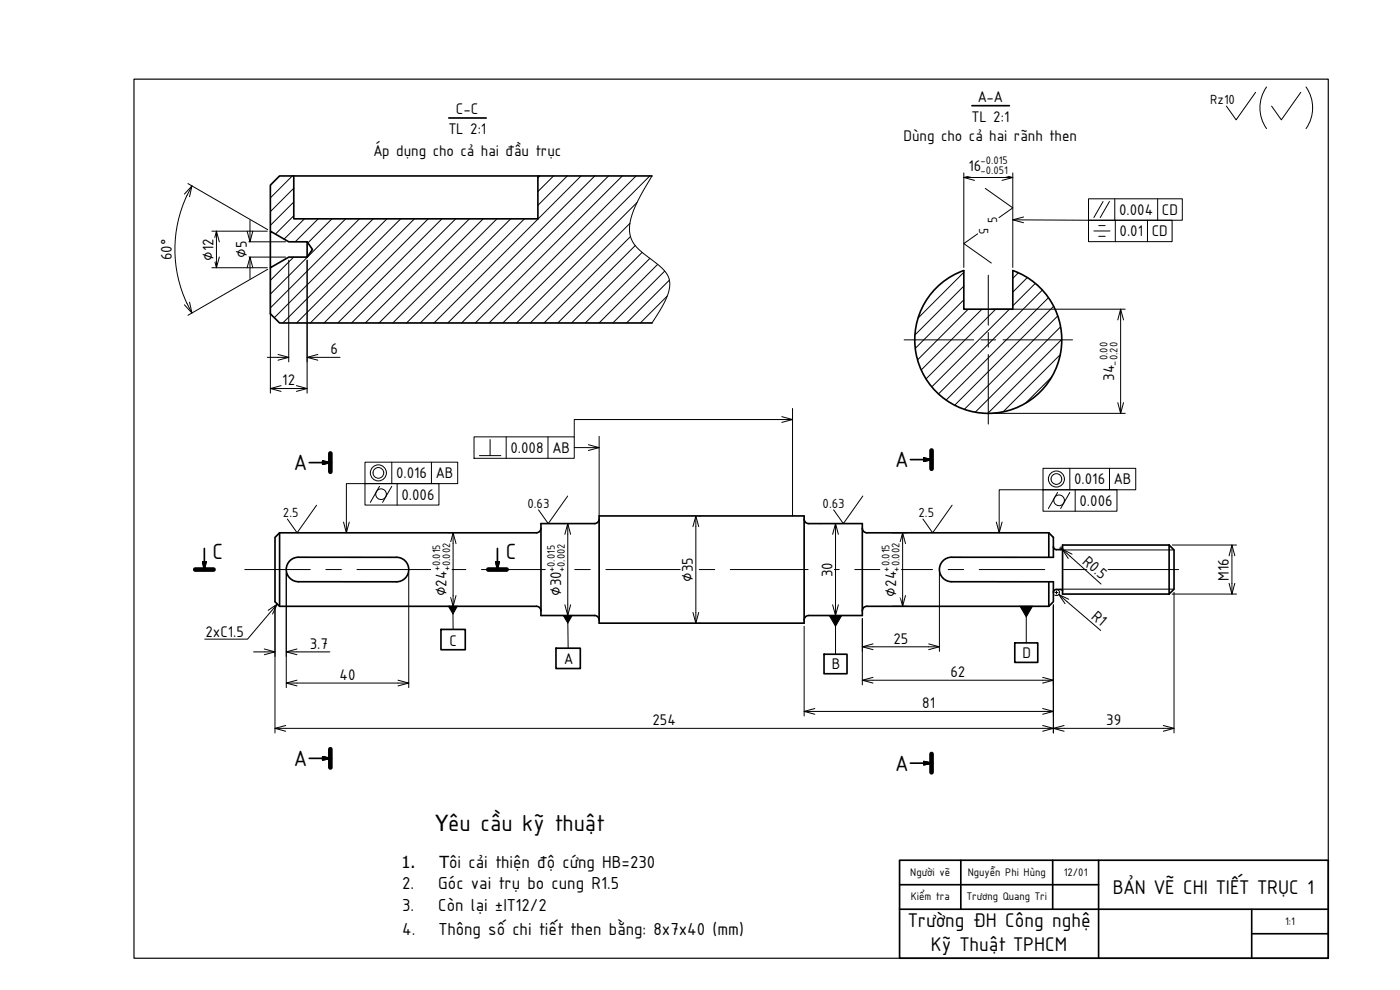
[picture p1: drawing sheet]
<svg xmlns="http://www.w3.org/2000/svg" width="420mm" height="297mm" viewBox="0 0 420 297" stroke-linecap="round" stroke-linejoin="round" font-family="sans-serif">
<!-- layer: AM_0 -->
<path d="M40.2 23.7h358.4v263.8h-358.4z" fill="none" stroke="#000" stroke-width=".35"/>
<!-- layer: Visible (ISO) -->
<g fill="none" stroke="#000" stroke-width=".5">
<path d="M88.2 52.8v12.9h73.2v-12.9M195.7 52.8h-111.8l-2.8 2.8v13.8M81.1 80.3v13.8l2.8 2.8h111.8M280.6 86.8a22 22 0 0 1 8.6-5.6l.1 11.6h14.7l-.1-11.6a22.1 22.1 0 0 1 12.3 31 22.1 22.1 0 0 1-32.4 7.7 22.1 22.1 0 0 1-3.2-33.1zM83.9 159.9l-1.4 1.3v19.3l1.4 1.4h77.1a1.38 1.38 0 0 1 1.3 1.4M83.9 159.9v22M162.3 158.5a1.38 1.38 0 0 1-1.3 1.4h-77.1M179.8 154.8h61.5v32.2h-61.5zM179.8 155.7a1.38 1.38 0 0 1-1.4 1.4h-16.1v27.6h16.1a1.36 1.36 0 0 1 1.4 1.3M241.3 155.7a1.38 1.38 0 0 0 1.4 1.4h16.1v27.6h-16.1a1.38 1.38 0 0 0-1.4 1.3M258.8 158.5a1.38 1.38 0 0 0 1.4 1.4h54.6M314.8 159.9l1.3 1.3v6h-30.5a3.7 3.7 0 0 0-3.7 3.7 3.7 3.7 0 0 0 3.7 3.6l30.5 .1v5.9l-1.3 1.4"/>
<path d="M314.8 159.9v7.3M87 168.3a3.7 3.7 0 0 1 2.6-1.1h29.4a3.7 3.7 0 0 1 3.7 3.7 3.7 3.7 0 0 1-3.7 3.7l-29.4-.1a3.7 3.7 0 0 1-3.4-2.2 3.7 3.7 0 0 1 .8-4zM314.8 174.6v7.3M316.1 164a.93 .93 0 0 0 1 .9h1.3l.5-.5M318.9 177.3l-.2-.4a2.71 2.71 0 0 0-2.3 .2l-.3 .7M350.9 163.5l1.4 1.5v11.8l-1.4 1.4M350.9 163.5v14.7M350.9 163.5h-32v14.7h32M132.3 188.9h7.3v6h-7.3zM166.9 194.5h7.3v6.1h-7.3zM314.8 181.9h-54.6a1.38 1.38 0 0 0-1.4 1.4"/>
</g>
<!-- layer: Thin Line -->
<path d="M318.9 165h33.4M318.9 176.8h33.4" fill="none" stroke="#000" stroke-width=".3"/>
<!-- layer: Hatch (ISO) -->
<g fill="none" stroke="#000" stroke-width=".3">
<path d="M87.7 52.8l-6.6 6.6M88.2 56.5l-7.1 7M162 52.8l-.6 .6M166.1 52.8l-4.7 4.7M170.3 52.8l-8.9 8.8M174.4 52.8l-44.1 44.1M178.5 52.8l-44.1 44.1M182.6 52.8l-44.1 44.1M186.8 52.8l-44.1 44.1M190.9 52.8l-44.1 44.1M195 52.8l-44.1 44.1M195.7 52.8a44.1 44.1 0 0 0-6.6 13.7 8.7 8.7 0 0 0 3.9 9.5l2.7 2a11.4 11.4 0 0 1 5.2 5.8 11.6 11.6 0 0 1-2.3 8.3l-2.9 4.8"/>
<path d="M88.1 77.1l-7 7M88.2 60.6l-7.1 7M88.2 64.7l-5.5 5.5M91.4 65.7l-6.1 6M95.5 65.7l-6.9 6.8M99.6 65.7l-7.2 7.2M103.7 65.7l-22.6 22.6M107.9 65.7l-26.8 26.7M112 65.7l-29.7 29.6M116.1 65.7l-31.2 31.2M120.2 65.7l-31.2 31.2M124.4 65.7l-31.3 31.2"/>
<path d="M128.5 65.7l-31.2 31.2M132.6 65.7l-31.2 31.2M136.8 65.7l-31.3 31.2M140.9 65.7l-31.3 31.2M145 65.7l-31.2 31.2M149.1 65.7l-31.2 31.2M153.3 65.7l-31.3 31.2M157.4 65.7l-31.3 31.2M189.1 67l-29.9 29.9M189.2 71l-25.9 25.9M190.6 73.7l-23.2 23.2M191.2 60.7l-36.2 36.2"/>
<path d="M192.7 75.7l-21.2 21.2M195 77.5l-19.3 19.4M197.4 79.3l-17.6 17.6M199.5 81.3l-15.6 15.6M200.3 88.8l-8.1 8.1M200.9 84.1l-12.9 12.8M289.3 81.7l-13.8 13.7M289.3 85.8l-14.7 14.7M289.3 90l-14.6 14.5M290.6 92.8l-15.2 15.2M294.7 92.8l-18.2 18.2M298.8 92.8l-20.9 20.9"/>
<path d="M302.9 92.8l-23.3 23.3M305.6 81.8l-1.6 1.7M308.3 83.3l-4.3 4.3M310.7 85l-6.7 6.8M312.8 87l-31.1 31.2M314.7 89.3l-30.7 30.7M316.2 91.9l-29.7 29.7M317.5 94.8l-28.1 28M318.3 98.1l-25.6 25.6M315.7 113.1l-8 7.9M318.2 106.4l-17.2 17.2M318.7 101.8l-22.2 22.2"/>
</g>
<!-- layer: Centerline (ISO) -->
<g fill="none" stroke="#000" stroke-width=".3">
<path d="M296.6 82.6v15M296.6 99.8v4.4M271.3 102h20.9M294.4 102h4.4M296.6 106.4v20.8M301 102h20.9M73.5 170.9h19.6M97.8 170.9h4.7M107.1 170.9h23.4M135.1 170.9h4.7M144.5 170.9h23.3M172.5 170.9h4.7"/>
<path d="M181.8 170.9h23.4M209.8 170.9h4.7M219.2 170.9h23.3M247.2 170.9h4.7M256.5 170.9h23.4M284.5 170.9h4.7M293.9 170.9h19.6M319.2 170.9h34.5"/>
</g>
<!-- layer: Dim -->
<g fill="none" stroke="#000" stroke-width=".3">
<path d="M376.8 27.7l-5.8 8.3-2.9-4.2M380.1 26.1a10.8 10.8 0 0 0 0 12.5M390.4 27.7l-5.9 8.3-2.9-4.2M392 26.1a10.8 10.8 0 0 1 0 12.5M289.3 51.9v28.4M292.5 53.3h8.2M295.7 56.5l8.3 5.9-4.2 2.9M304 51.9v28.4M63.6 69.4h16.6M65 72.6v4.5M73.6 72.5h12.1M73.6 77.1h12.1"/>
<path d="M75 66.1v3.2M86.7 78.1v30.5M92.2 78.1v39.9M293.4 70.2l-4.1 2.9 8.2 5.8M63.6 80.3h16.6M75 80.4v3.2M81.1 81.2v36.8M297.5 92.8h40.2M336.3 96v24.8M80.2 107.2h3.2M84.4 116.6h4.6M95.4 107.2h6.7"/>
<path d="M179.8 130.9v23.9M237.8 122.6v32.2M297.5 124h40.2M95 151.6l-5.8 8.3-3-4.2M134.6 159.9h.5M136 159.9v22M169 157.1h.5M170.4 148.8l-5.9 8.3-2.9-4.1M170.4 157.1v27.6M208.8 158v25.8M209.8 154.8h.4M245.9 157.1h.4"/>
<path d="M251.7 157.1h.4M258.9 148.8l-5.8 8.3-2.9-4.1M267.7 159.9h4.6M285.7 151.6l-5.8 8.3-2.9-4.2M85.9 171.8v34.5M122.7 171.8v34.5M135.1 163.1l.9-3.2 .9 3.2M135.1 178.7l.9 3.2 .9-3.2M169.5 160.3l.9-3.2 .8 3.2M250.8 160.3v21.2M270.9 163.1v15.6M281.9 171.8v23.6"/>
<path d="M316.6 177.8h.9M317.1 176.9a.92 .92 0 0 1 .8 1.2 .92 .92 0 0 1-1.4 .4M317.1 177.3v.9M318 164.5h.9M318.4 164v.9M321.2 166.9l9.2 8.3M351.8 163.5h19.3M351.8 178.2h19.3M352.3 177.7v42.2M369.7 166.8v8.2M76.1 195.6h3.2M82.5 181.9v38"/>
<path d="M89.1 195.6h9.9M134.6 181.9h.5M135.9 184.2l.1 4.7M169 184.7h.5M169.5 181.5l.9 3.2 .8-3.2M170.4 187l.1 7.5M209.8 187h.4M241.3 187.9v26.9M245.9 184.7h.4M251.7 184.7h.4M258.8 185.6v19.9M262 194.1h16.7"/>
<path d="M267.7 181.9h4.6M316.1 181.5v38.4M320.2 180.5l10.1 8.7M85.7 218.5h227.2M89.1 204.9h30.4M244.5 213.5h68.4M262 204.1h50.9M319.4 218.5h29.7"/>
</g>
<g fill="#fff" stroke="#fff" stroke-width=".3">
<path d="M129.5 162.8v16.2h5.9zM129.5 162.8h5.9v16.2z"/>
<path d="M163.9 163v15.8h5.9zM163.9 163h5.9v15.8z"/>
<path d="M195.8 214.1v3.8l7.1-3.8zM195.8 217.9l7.1-3.8v3.8z"/>
<path d="M327 166.1l-2.6 2.9 8.6 2.5zM324.4 169l8.6 2.5-2.6 2.9z"/>
<path d="M92.9 191.1v3.9l5.5-3.9zM92.9 195l5.5-3.9v3.9z"/>
<path d="M101.9 200.5v3.8l4.8-3.8zM101.9 204.3l4.8-3.8v3.8z"/>
<path d="M329.6 182.7l-2.5 2.9 5.7-.2zM327.1 185.6l5.7-.2-2.5 2.9z"/>
<path d="M332 214.1v3.8l4.5-3.8zM332 217.9l4.5-3.8v3.8z"/>
<path d="M264.3 162.7v16.3h6zM264.3 162.7h6v16.3z"/>
<path d="M99.2 102.8v3.8l2.3-3.8zM101.5 102.8v3.8h-2.3z"/>
<path d="M84.7 112.1v3.9l3.9-3.9zM84.7 116l3.9-3.9v3.9z"/>
<path d="M70.6 72.3v5.1h3.8zM70.6 72.3h3.8v5.1z"/>
<path d="M60.5 71.5v6.7h3.9zM60.5 71.5h3.9v6.7z"/>
<path d="M329.7 102.5v11.8h6zM329.7 102.5h6v11.8z"/>
<path d="M290.6 46.7v6l12-6zM290.6 52.7l12-6v6z"/>
<path d="M365.3 167.5v6.8h3.8zM365.3 167.5h3.8v6.8z"/>
<path d="M204.4 167.2v7.4h3.8zM204.4 167.2h3.8v7.4z"/>
<path d="M246.3 168.6v4.5h3.8zM246.3 168.6h3.8v4.5z"/>
<path d="M285.2 199.6v3.9l4.5-3.9zM285.2 203.5l4.5-3.9v3.9z"/>
<path d="M276.8 209v3.9l3.9-3.9zM276.8 212.9l3.9-3.9v3.9z"/>
<path d="M268.1 189.6v3.9l4.5-3.9zM268.1 193.5l4.5-3.9v3.9z"/>
</g>
<!-- layer: Section Line (ISO) -->
<path d="M99.1 136v5.6M279.6 135.1v5.6M58.6 170.9h5.5M146.5 170.9h5.6M99.1 224.8v5.5M279.6 226.2v5.5" fill="none" stroke="#000" stroke-width="1.4"/>
<path d="M92.8 138.8h6.3M96.8 138.3l2.3 .5-2.3 .5zM273.2 137.9h6.4M277.3 137.4l2.3 .5-2.3 .5zM60.9 168.6h.9l-.5 2.3zM61.3 164.5v6.4M148.8 168.6h1l-.5 2.3zM149.3 164.5v6.4M92.8 227.5h6.3M96.8 227.1l2.3 .4-2.3 .5zM273.2 229h6.4M277.3 228.5l2.3 .5-2.3 .4z" fill="none" stroke="#000" stroke-width=".5"/>
<g fill="#000" stroke="#000" stroke-width=".3">
<path d="M96.8 138.3v1l2.3-.5zM96.8 138.3v1l2.3-.5z"/>
<path d="M277.3 137.4v1l2.3-.5zM277.3 137.4v1l2.3-.5z"/>
<path d="M60.9 168.6l.4 2.3 .5-2.3zM60.9 168.6l.4 2.3 .5-2.3z"/>
<path d="M148.8 168.6l.5 2.3 .5-2.3zM148.8 168.6l.5 2.3 .5-2.3z"/>
<path d="M96.8 227.1v.9l2.3-.5zM96.8 227.1v.9l2.3-.5z"/>
<path d="M277.3 228.5v.9l2.3-.4zM277.3 228.5v.9l2.3-.4z"/>
</g>
<!-- layer: Dim -->
<path d="M134.6 181.9h2.6l-1.3 2.3zM169.1 184.7h2.6l-1.3 2.3z" fill="#000" stroke="#000" stroke-width=".3"/>
<!-- layer: dam -->
<g fill="none" stroke="#000" stroke-width=".5">
<path d="M134.7 35.4h11.2M291.7 31.7h11.2M81.1 69.4l5.6 3.1h5.5v4.6h-5.5l-5.6 3.2zM92.2 72.5l1.6 2.3-1.6 2.3M247.3 196.3h6.9v5.9h-6.9zM304.5 192.9h6.9v5.8h-6.9zM270 258.1h128.6v29.4h-128.6zM288.4 258.1v14.7M315.9 258.1v14.7M329.7 258.1v29.4M270 265.5h59.7M270 272.8h128.6"/>
<path d="M375.7 272.8v14.7M375.7 280.2h22.9"/>
</g>
<!-- layer: 0 -->
<g fill="none" stroke="#000" stroke-width=".3">
<path d="M55.4 58.2l2.2-2.4-.7 3.2M57.6 55.8l-1.5 2.8M289.3 53.3h3.2M292.5 52.4l-3.2 .9 3.2 .8M300.7 52.4l3.3 .9-3.3 .8M300.7 53.3h3.3M64.1 72.6l.9-3.2 .8 3.2M64.1 77.1l.9 3.2 .8-3.2M65 69.4v3.2M65 77.1v3.2M74.2 69.3l.8 3.2 .9-3.2M75 69.3v3.2"/>
<path d="M75 77.1v3.3M304 66l22.7 .1M307.2 65.1l-3.2 .9 3.2 .8M56.1 91.1l1.5 2.8M56.9 90.7l.7 3.2-2.2-2.4M74.2 80.4l.8-3.3 .9 3.3M335.5 96l.8-3.2 .9 3.2M336.3 92.8v3.2M81.1 116.6h3.3M83.4 106.4l3.3 .8-3.3 .9M83.4 107.2h3.3M84.4 115.7l-3.3 .9 3.3 .8"/>
<path d="M89 115.7l3.2 .9-3.2 .8M89 116.6h3.2M92.2 107.2h3.2M95.4 106.4l-3.2 .8 3.2 .9M172.3 134.3h7.5M176.6 133.4l3.2 .9-3.2 .9M234.6 125l3.2 .9-3.2 .8M237.8 125.9h-65.5v5.2M335.5 120.8l.8 3.2 .9-3.2M336.3 120.8v3.2M103.1 156.6l.8 3.3 .9-3.3M109.5 145.1h-5.6v14.8"/>
<path d="M208 158l.8-3.2 .9 3.2M208.8 154.8v3.2M250.8 157.1v3.2M270.9 159.9v3.2M299 156.6l.9 3.3 .8-3.3M313 146.9h-13.1v13M249.9 160.3l.9-3.2 .8 3.2M270 163.1l.9-3.2 .8 3.2M270 178.7l.9 3.2 .8-3.2M270.9 178.7v3.2M317.8 178.4l2.4 2.1M318.8 164.8l2.4 2.1"/>
<path d="M320.7 179.8l-2.9-1.4 1.8 2.7M321.7 166.3l-2.9-1.5 1.8 2.8M368.9 166.8l.8-3.3 .9 3.3M368.9 175l.8 3.2 .9-3.2M369.7 163.5v3.3M369.7 175v3.2M79.3 194.7l3.2 .9-3.2 .8M79.3 195.6h3.2M80.5 183.1l2.7-1.9-1.4 3M83.2 181.2l-8.9 10.6h-12.9M85.9 195.6h3.2M89.1 194.7l-3.2 .9 3.2 .8"/>
<path d="M208 183.8l.8 3.2 .9-3.2M208.8 183.8v3.2M249.9 181.5l.9 3.2 .8-3.2M250.8 181.5v3.2M250.8 187.9v8.4M258.8 194.1h3.2M262 193.2l-3.2 .9 3.2 .8M278.7 193.2l3.2 .9-3.2 .8M278.7 194.1h3.2M308 185.1v7.8M82.5 218.5h3.2M85.7 217.7l-3.2 .8 3.2 .9"/>
<path d="M85.9 204.9h3.2M89.1 204.1l-3.2 .8 3.2 .9M119.5 204.1l3.2 .8-3.2 .9M119.5 204.9h3.2M241.3 213.5h3.2M244.5 212.6l-3.2 .9 3.2 .8M258.8 204.1h3.2M262 203.2l-3.2 .9 3.2 .9M312.9 217.7l3.2 .8-3.2 .9M312.9 203.2l3.2 .9-3.2 .9M312.9 212.6l3.2 .9-3.2 .8M312.9 218.5h6.5"/>
<path d="M312.9 204.1h3.2M312.9 213.5h3.2M319.4 217.7l-3.3 .8 3.3 .9M349.1 217.7l3.2 .8-3.2 .9M349.1 218.5h3.2"/>
</g>
<!-- layer: Visible (ISO) -->
<g fill="none" stroke="#000" stroke-width=".3">
<path d="M326.7 59.6h28.1v6.5h-28.1zM334.6 59.6v6.5M347.4 59.6v6.5M326.7 66.1h25.1v6.4h-25.1zM328.3 69.3h4.8M329.7 67.7h2M329.7 70.9h2M331 60.5l-2.7 4.8M333 60.5l-2.8 4.8M334.7 66.1v6.4M344.4 66.1v6.4M142.3 131.1h30v6.4h-30z"/>
<path d="M143.9 136.7h6.4M147.1 131.9v4.8M151.9 131.1v6.4M164.5 131.1v6.4"/>
</g>
<!-- layer: AM_5 -->
<path d="M56.1 58.6a38.1 38.1 0 0 0 0 32.5M56.4 55.1l23.9 13.8M80.3 80.8l-23.9 13.8" fill="none" stroke="#000" stroke-width=".3"/>
<path d="M48 71.6v6.5h3.9zM48 71.6h3.9v6.5z" fill="#fff" stroke="#fff" stroke-width=".3"/>
<!-- layer: dam -->
<g fill="none" stroke="#000" stroke-width=".3">
<path d="M109.5 138.7h27.9v6.4h-27.9zM117.6 138.7v6.4M129.5 138.7v6.4M109.5 145.1h22.2v6.4h-22.2zM113.9 145.9l-2.8 4.8M117.6 145.9l-2.8 4.8M119.2 145.1v6.4M313 140.5h27.8v6.4h-27.8zM313 146.9h22.2v6.5h-22.2zM317.4 147.8l-2.8 4.8M321.1 140.5v6.4M321.1 147.8l-2.8 4.8"/>
<path d="M322.7 146.9v6.5M333 140.5v6.4"/>
<circle cx="113.6" cy="141.9" r="2.41"/>
<circle cx="113.6" cy="141.9" r="1.6"/>
<circle cx="114.4" cy="148.3" r="1.6"/>
<circle cx="317" cy="143.7" r="2.41"/>
<circle cx="317" cy="143.7" r="1.6"/>
<circle cx="317.8" cy="150.1" r="1.6"/>
</g>
<!-- layer: 0 -->
<path d="M248.9 184.7h3.7l-1.8 3.2zM306.1 181.9h3.7l-1.8 3.2z" fill="#000" stroke="#000" stroke-width=".3"/>
<g font-size="7.1">
<text x="88.4" y="141.1">A</text>
<text x="268.8" y="140.3">A</text>
<text x="63.8" y="167.6">C</text>
<text x="151.8" y="167.6">C</text>
<text x="88.4" y="229.9">A</text>
<text x="268.8" y="231.3">A</text>
</g>
<text font-size="6.6" x="130.7" y="249.4">Yêu cầu kỹ thuật</text>
<g font-size="6.4">
<text x="334" y="268.1">BẢN VẼ CHI TIẾT TRỤC 1</text>
<text x="272.5" y="278.2">Trường ĐH Công nghệ</text>
<text x="279.4" y="285.5">Kỹ Thuật TPHCM</text>
</g>
<g font-size="5.6">
<text x="120.7" y="266.9">2.</text>
<text x="131.5" y="266.9">Góc vai trụ bo cung R1.5</text>
<text x="120.7" y="273.3">3.</text>
<text x="131.5" y="273.3">Còn lại ±IT12/2</text>
<text x="120.7" y="280.4">4.</text>
<text x="131.7" y="280.4">Thông số chi tiết then bằng: 8x7x40 (mm)</text>
</g>
<g font-size="5">
<text x="136.8" y="34.2">C-C</text>
<text x="293.5" y="30.5">A-A</text>
<text x="134.7" y="40.2">TL 2:1</text>
<text x="291.7" y="36.5">TL 2:1</text>
<text x="112.2" y="46.9">Áp dụng cho cả hai đầu trục</text>
<text x="271.2" y="42.2">Dùng cho cả hai rãnh then</text>
<text x="290.6" y="51.3">16</text>
<text x="335.9" y="64.5">0.004</text>
<text x="348.7" y="64.5">CD</text>
<text x="336" y="70.9">0.01</text>
<text x="345.7" y="70.9">CD</text>
<text x="74.1" y="77.4" transform="rotate(-90 74.1 77.4)">∅5</text>
<text x="51.6" y="78.1" transform="rotate(-90 51.6 78.1)">60°</text>
<text x="64.1" y="78.2" transform="rotate(-90 64.1 78.2)">∅12</text>
<text x="99.2" y="106.3">6</text>
<text x="84.7" y="115.7">12</text>
<text x="334.3" y="114.3" transform="rotate(-90 334.3 114.3)">34</text>
<text x="153.2" y="135.9">0.008</text>
<text x="165.9" y="135.9">AB</text>
<text x="118.9" y="143.5">0.016</text>
<text x="130.9" y="143.5">AB</text>
<text x="120.5" y="149.9">0.006</text>
<text x="322.4" y="145.3">0.016</text>
<text x="334.4" y="145.3">AB</text>
<text x="324" y="151.8">0.006</text>
<text x="249.8" y="173.1" transform="rotate(-90 249.8 173.1)">30</text>
<text x="324.6" y="168.8" transform="rotate(42 324.6 168.8)">R0.5</text>
<text x="134" y="179" transform="rotate(-90 134 179)">∅24</text>
<text x="168.5" y="178.8" transform="rotate(-90 168.5 178.8)">∅30</text>
<text x="207.9" y="174.6" transform="rotate(-90 207.9 174.6)">∅35</text>
<text x="268.9" y="179" transform="rotate(-90 268.9 179)">∅24</text>
<text x="368.8" y="174.3" transform="rotate(-90 368.8 174.3)">M16</text>
<text x="327.3" y="185.4" transform="rotate(41 327.3 185.4)">R1</text>
<text x="61.7" y="191.2">2xC1.5</text>
<text x="92.9" y="194.7">3.7</text>
<text x="134.9" y="193.8">C</text>
<text x="268.1" y="193.1">25</text>
<text x="306.8" y="197.5">D</text>
<text x="169.4" y="199.3">A</text>
<text x="249.6" y="200.9">B</text>
<text x="285.2" y="203.2">62</text>
<text x="101.9" y="204">40</text>
<text x="276.8" y="212.5">81</text>
<text x="195.8" y="217.6">254</text>
<text x="332" y="217.6">39</text>
<text x="120.5" y="260.5">1.</text>
<text x="131.9" y="260.5">Tôi cải thiện độ cứng HB=230</text>
</g>
<g font-size="4.3">
<text x="363.2" y="31.3">Rz10</text>
<text x="293.9" y="68.5" transform="rotate(90 293.9 68.5)">5</text>
<text x="299.3" y="66.9" transform="rotate(-90 299.3 66.9)">5</text>
<text x="84.9" y="155.2">2.5</text>
<text x="158.3" y="152.4">0.63</text>
<text x="246.9" y="152.4">0.63</text>
<text x="275.7" y="155.2">2.5</text>
</g>
<g font-size="3.6">
<text x="273.2" y="262.7">Người vẽ</text>
<text x="290.4" y="262.9">Nguyễn Phi Hùng</text>
<text x="319.3" y="262.9">12/01</text>
<text x="273.3" y="269.9">Kiểm tra</text>
<text x="290.1" y="269.9">Trương Quang Tri</text>
<text x="385.7" y="277.6">1:1</text>
</g>
<g font-size="3.5">
<text x="294.3" y="49.3">-0.015</text>
<text x="294.3" y="52.3">-0.051</text>
<text x="332.4" y="108.1" transform="rotate(-90 332.4 108.1)">0.00</text>
<text x="335.4" y="109.7" transform="rotate(-90 335.4 109.7)">-0.20</text>
<text x="132.1" y="171.5" transform="rotate(-90 132.1 171.5)">+0.015</text>
<text x="135.1" y="171.5" transform="rotate(-90 135.1 171.5)">+0.002</text>
<text x="166.5" y="171.6" transform="rotate(-90 166.5 171.6)">+0.015</text>
<text x="169.5" y="171.6" transform="rotate(-90 169.5 171.6)">+0.002</text>
<text x="266.9" y="171.5" transform="rotate(-90 266.9 171.5)">+0.015</text>
<text x="270" y="171.5" transform="rotate(-90 270 171.5)">+0.002</text>
</g>
</svg>
